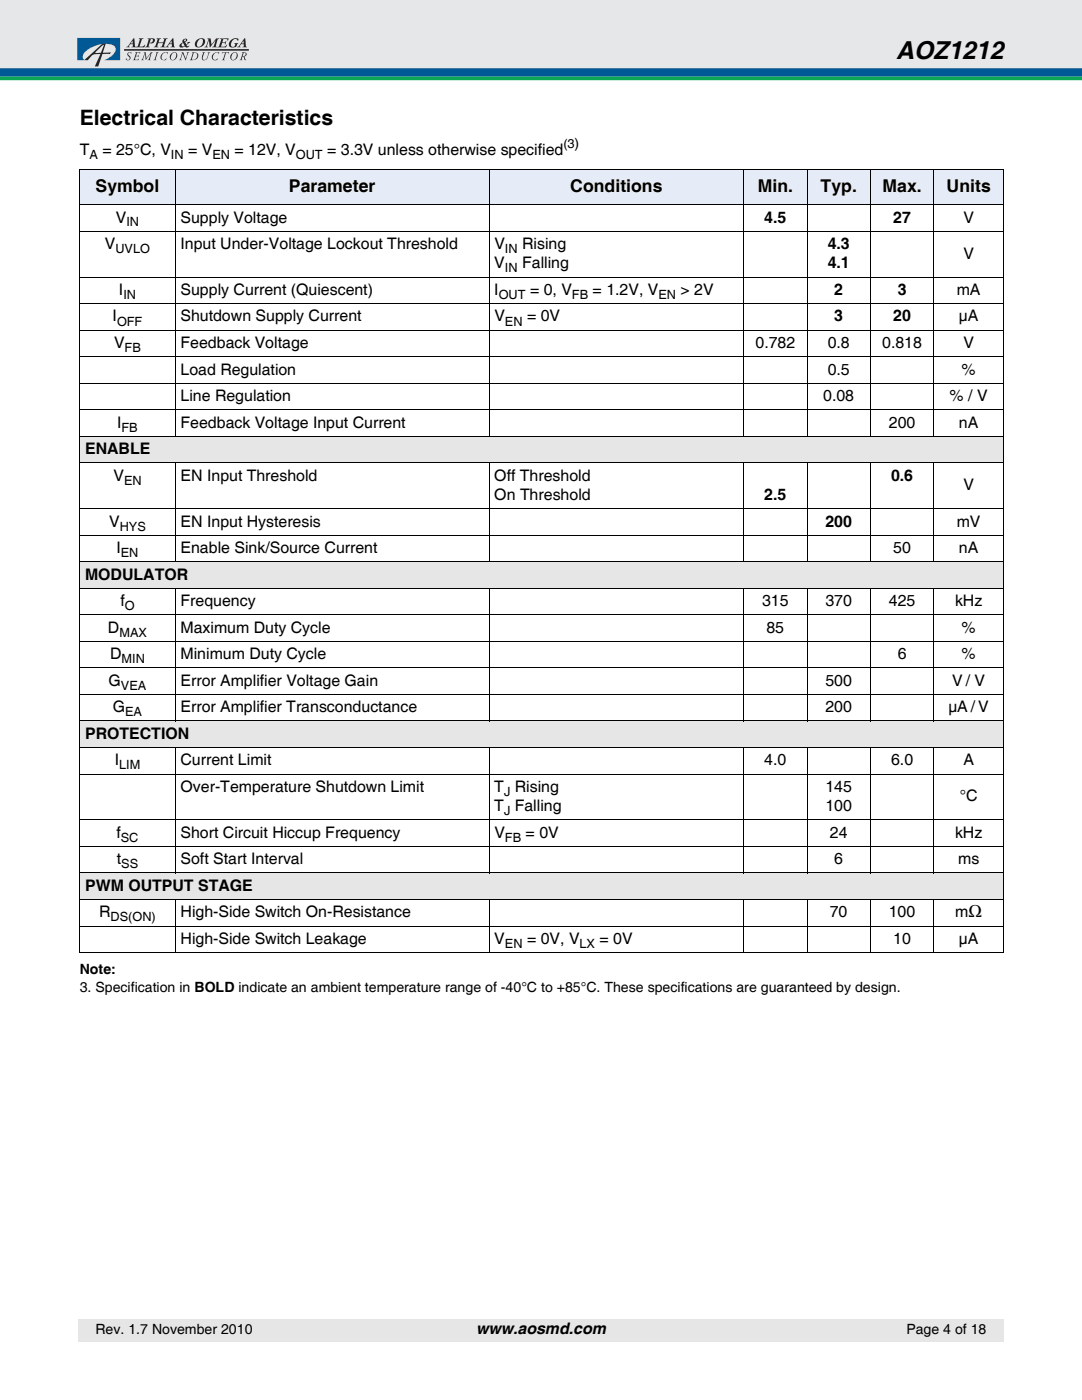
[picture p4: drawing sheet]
<svg xmlns="http://www.w3.org/2000/svg" width="216mm" height="279mm" viewBox="0 0 216 279" stroke-linecap="round" stroke-linejoin="round" font-family="sans-serif">
<path d="M0 14.4h215.9" fill="none" stroke="#005894" stroke-width="1.8" stroke-linecap="butt"/>
<path d="M-.1 -.1h216v13.7h-216z" fill="#e6e7e8"/>
<g fill="#252425">
<path d="M27.7 7.6h.9a1.05 1.05 0 0 0-.5 1l-.3 .7h.7l.5-.4-.2 .5h-1.7l.3-.1a2.09 2.09 0 0 0 .4-1.5z"/>
<path d="M29.5 7.6l1.3 .1a.63 .63 0 0 1-.1 .8 .63 .63 0 0 1-.8 .1l.6-.3-.1-.5h-.3l-.5 1.5h.3v.1l-.9 .1 .1-.2a1.91 1.91 0 0 0 .6-1.5l-.3-.1z"/>
<path d="M31.3 7.7h.9l-.4 .1-.1 .7 .9-.1 .2-.6-.2-.1h.9l-.4 .2-.4 1.4 .2 .1h-.9l.3-.1 .2-.7h-.1h-.8l-.2 .7 .2 .1h-.9l.3-.1 .3-1 .1-.5z"/>
<path d="M41.4 7.7h.6l.2 1.2 .9-1.2h.7l-.4 .2-.4 1.4 .2 .2-.9-.1 .4-.2 .3-1.2-1.1 1.5h-.1l-.1-1.5-.4 1.2 .2 .3h-.7l.4-.4 .3-1 .1-.3z"/>
<path d="M43.9 7.7h1.7l-.1 .4-.2-.3h-.7l-.3 .7h.5l.4-.3-.2 .7-.2-.3h-.5l-.1 .7a1.17 1.17 0 0 0 1.1-.4l-.2 .6h-1.7a1.63 1.63 0 0 0 .7-1.5l.1-.2h-.3z"/>
<path d="M45.9 8.1a1.31 1.31 0 0 1 1.7-.3l-.2 .3a.46 .46 0 0 0-.7-.3 .96 .96 0 0 0-.5 1.5l.2 .1a.49 .49 0 0 0 .6-.6l-.2-.2h.8l-.2 .1a.91 .91 0 0 1-.8 .9 .91 .91 0 0 1-.9-.7z"/>
<path d="M25.6 10.5h.7l-.2 .3-.1-.3-.4 .2v.2l.4 .4 .1 .3-.4 .4h-.3l-.3-.1 .1-.3a.35 .35 0 0 0 .3 .3 .35 .35 0 0 0 .4-.3l-.1-.2a.54 .54 0 0 1-.2-.9z"/>
<path d="M27 10.4h1l-.1 .4-.1-.3h-.5l-.1 .6 .5-.1-.1 .4-.1-.2h-.4l-.1 .4-.1 .2 .2 .1h.4l.2-.2-.1 .3h-1.1l.3-.2 .3-1.2z"/>
<path d="M28.7 10.4h.4l.1 1.2 .9-1.2h.4l-.2 .2-.3 1-.1 .3 .2 .1h-.6a1.41 1.41 0 0 0 .5-1.3l-.9 1.3-.2-1.3-.4 1.2 .2 .1h-.5l.2-.3 .4-1z"/>
<path d="M31.1 10.4l.6 .1-.2 .1-.4 1.1-.1 .2 .2 .1h-.6l.3-.2 .3-1.2z"/>
<path d="M32.3 10.8l.7-.4 .5 .1-.1 .3v-.2a.78 .78 0 0 0-1 .3 .78 .78 0 0 0 .2 1.1l.6-.3-.1 .3h-.6l-.3-.2-.2-.3z"/>
<path d="M36.2 10.4h.4l.5 1.3 .3-1.1-.2-.1h.5a1.11 1.11 0 0 0-.5 1.1l-.2 .4-.6-1.4-.3 1.3 .2 .1h-.6l.3-.2 .3-1v-.3z"/>
<path d="M40.4 10.4l.6 .1-.3 .1-.2 .7 .1 .6a.94 .94 0 0 0 .9-1.1l.1-.3-.2-.1h.5l-.3 .6a1.04 1.04 0 0 1-1.1 1 1.68 1.68 0 0 1 0-1.5z"/>
<path d="M42.4 10.9a1.12 1.12 0 0 1 1.4-.4l-.2 .3v-.2a.79 .79 0 0 0-1 .3 .79 .79 0 0 0 .3 1.1l.6-.4a.63 .63 0 0 1-.9 .4 .63 .63 0 0 1-.3-.8z"/>
<path d="M44.4 10.4h1.3l-.1 .4-.1-.3h-.4l-.4 1.4 .2 .1h-.6l.2-.2 .4-1.2-.4-.1-.2 .2z"/>
<path d="M26.7 7.6h.1l.1 1.4 .2 .5-.9-.1 .3-.2v-.4h-.5l-.3 .5h.2v.1l-.7 .1 .3-.3zM26.4 8.1l-.3 .6h.4z"/>
<path d="M34.4 7.6h.2l.1 1.6 .2 .3-.9-.1 .3-.1v-.5h-.5l-.3 .5 .2 .1-.7 .1 .3-.3zM34.2 8.1l-.3 .6h.4z"/>
<path d="M36.5 7.9a.45 .45 0 0 1 .5-.2 .45 .45 0 0 1 .4 .3l-.5 .4 .3 .5 .3-.3-.1-.2h.6l-.8 .6 .3 .2 .3-.1a.51 .51 0 0 1-.7 .4l-.2-.2-.5 .2h-.4l-.2-.2v-.3l.2-.3 .5-.2-.1-.3zM36.3 8.8v.4h.5l-.3-.6zM36.8 7.9a.18 .18 0 0 0 0 .3 .18 .18 0 0 0 .3-.1l-.1-.2z"/>
<path d="M39.1 8.1a1.11 1.11 0 0 1 1.8 0 1.29 1.29 0 0 1-1.8 1.2l-.2-.3v-.5zM39.8 7.9l-.5 .8a.43 .43 0 0 0 .1 .5 .43 .43 0 0 0 .5 .1l.5-.6a.59 .59 0 0 0-.3-1z"/>
<path d="M48.8 7.6h.1l.2 1.6 .1 .3-.9-.1 .3-.1v-.5h-.5l-.3 .5 .2 .1-.7 .1 .4-.3zM48.6 8.1l-.4 .6h.4z"/>
<path d="M34.1 10.8a.74 .74 0 0 1 1.2-.2 .91 .91 0 0 1-.2 1.1 .91 .91 0 0 1-1 .2l-.2-.4zM34.5 10.6l-.3 .5a.56 .56 0 0 0 .3 .9 1.02 1.02 0 0 0 .6-1.4l-.2-.1z"/>
<path d="M38.3 10.5a.86 .86 0 0 1 .9 .1 .86 .86 0 0 1 .3 .8 1.47 1.47 0 0 1-1.6 .6l.2-.1 .3-1.2zM38.7 10.5l-.4 1.3a.75 .75 0 0 0 .9-.2 .75 .75 0 0 0-.1-1z"/>
<path d="M46.1 10.8a.74 .74 0 0 1 1.2-.2 .92 .92 0 0 1-.1 1.1 .92 .92 0 0 1-1.1 .2l-.1-.4zM46.5 10.6a.91 .91 0 0 0-.1 1.4 .86 .86 0 0 0 .8-.6 .86 .86 0 0 0-.3-.9z"/>
<path d="M48.3 10.5l.5-.1 .3 .2 .1 .2-.1 .3-.3 .2 .3 .7-.3-.1-.3-.6-.3 .5 .2 .2h-.6l.2-.2 .4-1.2zM48.6 10.5l-.2 .6a.38 .38 0 0 0 .5-.1 .38 .38 0 0 0 0-.5z"/>
<path d="M19.3 10.2l1.5-1.3-.7 1.6h-1.1zM16.8 12h.7a2.09 2.09 0 0 1 1.8-1.2h.7l-1.1 2.5h.7l.8-2.5h1.5l.2-.4-1.6 .1 .6-1.8h-.6z"/>
</g>
<path d="M24.8 10h24.8" fill="none" stroke="#252425" stroke-width=".32"/>
<path d="M15.4 7.6h8.6v4.4h-3.2a3.5 3.5 0 0 0 2.3-2.1l-.1-.4a2.36 2.36 0 0 0-2.5-.7l-1.1 .2a5 5 0 0 0-2.8 1.9l-.1 .6 .3 .5h-1.4z" fill="#1e508f"/>
<path d="M0 15.6h215.9" fill="none" stroke="#0aa555" stroke-width=".71" stroke-linecap="butt"/>
<path d="M15.6 263.2h184.6v4.5h-184.6z" fill="#e6e6e6"/>
<g fill="#e6ecf7">
<path d="M15.9 33.8h19.1v7.1h-19.1z"/>
<path d="M35 33.8h62.6v7.1h-62.6z"/>
<path d="M97.6 33.8h50.8v7.1h-50.8z"/>
<path d="M148.4 33.8h12.6v7.1h-12.6z"/>
<path d="M161 33.8h12.7v7.1h-12.7z"/>
<path d="M173.7 33.8h12.6v7.1h-12.6z"/>
<path d="M186.3 33.8h14v7.1h-14z"/>
</g>
<g fill="#e6e6e6">
<path d="M15.9 87.1h184.4v5.3h-184.4z"/>
<path d="M15.9 112.1h184.4v5.3h-184.4z"/>
<path d="M15.9 143.9h184.4v5.3h-184.4z"/>
<path d="M15.9 174.2h184.4v5.3h-184.4z"/>
</g>
<g fill="none" stroke="#000" stroke-width=".2">
<path d="M15.8 33.8h184.5M15.9 33.9v156.1M35 33.7v53.5M97.6 33.7v53.5M148.4 33.7v53.5M161 33.7v53.5M173.7 33.7v53.5M186.3 33.7v53.5M200.3 33.9v156.1M15.8 40.9h184.5M15.8 46.2h184.5M15.8 55.3h184.5"/>
<path d="M15.8 60.6h184.5M15.8 65.9h184.5M15.8 71.2h184.5M15.8 76.5h184.5M15.8 81.8h184.5M15.8 87.1h184.5M15.8 92.4h184.5M35 92.3v19.9M97.6 92.3v19.9M148.4 92.3v19.9M161 92.3v19.9M173.7 92.3v19.9"/>
<path d="M186.3 92.3v19.9M15.8 101.6h184.5M15.8 106.8h184.5M15.8 112.1h184.5M15.8 117.4h184.5M35 117.3v26.7M97.6 117.3v26.7M148.4 117.3v26.7M161 117.3v26.7M173.7 117.3v26.7M186.3 117.3v26.7M15.8 122.7h184.5"/>
<path d="M15.8 128h184.5M15.8 133.3h184.5M15.8 138.6h184.5M15.8 143.9h184.5M15.8 149.2h184.5M15.8 154.5h184.5M35 149.1v25.2M97.6 149.1v25.2M148.4 149.1v25.2M161 149.1v25.2M173.7 149.1v25.2M186.3 149.1v25.2"/>
<path d="M15.8 163.6h184.5M15.8 168.9h184.5M15.8 174.2h184.5M15.8 179.5h184.5M35 179.4v10.8M97.6 179.4v10.8M148.4 179.4v10.8M161 179.4v10.8M173.7 179.4v10.8M186.3 179.4v10.8M15.8 184.8h184.5M15.8 190.1h184.5"/>
</g>
<text font-size="4.9" x="178.8" y="11.7">AOZ1212</text>
<text font-size="4.2" x="15.9" y="25">Electrical Characteristics</text>
<g font-size="3.5">
<text x="19.1" y="38.3">Symbol</text>
<text x="57.7" y="38.3">Parameter</text>
<text x="113.8" y="38.3">Conditions</text>
<text x="151.2" y="38.3">Min.</text>
<text x="163.7" y="38.3">Typ.</text>
<text x="176.1" y="38.3">Max.</text>
<text x="188.9" y="38.3">Units</text>
</g>
<g font-size="3.2">
<text x="15.9" y="30.9">T</text>
<text x="20.4" y="30.9">= 25°C, V</text>
<text x="37.5" y="30.9">= V</text>
<text x="46.8" y="30.9">= 12V, V</text>
<text x="65.3" y="30.9">= 3.3V unless otherwise specified</text>
<text x="23.1" y="44.4">V</text>
<text x="36" y="44.4">Supply Voltage</text>
<text x="152.5" y="44.4">4.5</text>
<text x="178.2" y="44.4">27</text>
<text x="192.2" y="44.4">V</text>
<text x="20.9" y="49.7">V</text>
<text x="36" y="49.7">Input Under-Voltage Lockout Threshold</text>
<text x="98.6" y="53.6">V</text>
<text x="98.6" y="49.7">V</text>
<text x="104.2" y="49.7">Rising</text>
<text x="104.2" y="53.6">Falling</text>
<text x="165.2" y="49.7">4.3</text>
<text x="165.2" y="53.6">4.1</text>
<text x="192.2" y="51.6">V</text>
<text x="23.7" y="58.9">I</text>
<text x="36" y="58.9">Supply Current (Quiescent)</text>
<text x="98.6" y="58.9">I</text>
<text x="105.8" y="58.9">= 0, V</text>
<text x="118.3" y="58.9">= 1.2V, V</text>
<text x="135.8" y="58.9">&gt; 2V</text>
<text x="166.5" y="58.9">2</text>
<text x="179.1" y="58.9">3</text>
<text x="190.9" y="58.9">mA</text>
<text x="22.5" y="64.2">I</text>
<text x="36" y="64.2">Shutdown Supply Current</text>
<text x="98.6" y="64.2">V</text>
<text x="105.2" y="64.2">= 0V</text>
<text x="166.5" y="64.2">3</text>
<text x="178.2" y="64.2">20</text>
<text x="191.3" y="64.2">µA</text>
<text x="22.8" y="69.4">V</text>
<text x="36" y="69.4">Feedback Voltage</text>
<text x="150.8" y="69.4">0.782</text>
<text x="165.2" y="69.4">0.8</text>
<text x="176" y="69.4">0.818</text>
<text x="192.2" y="69.4">V</text>
<text x="36" y="74.7">Load Regulation</text>
<text x="165.2" y="74.7">0.5</text>
<text x="191.9" y="74.7">%</text>
<text x="36" y="80">Line Regulation</text>
<text x="164.3" y="80">0.08</text>
<text x="189.5" y="80">% / V</text>
<text x="23.4" y="85.3">I</text>
<text x="36" y="85.3">Feedback Voltage Input Current</text>
<text x="177.4" y="85.3">200</text>
<text x="191.3" y="85.3">nA</text>
<text x="17" y="90.6">ENABLE</text>
<text x="22.6" y="95.9">V</text>
<text x="36" y="95.9">EN Input Threshold</text>
<text x="98.6" y="95.9">Off Threshold</text>
<text x="177.8" y="95.9">0.6</text>
<text x="98.6" y="99.8">On Threshold</text>
<text x="152.5" y="99.8">2.5</text>
<text x="192.2" y="97.9">V</text>
<text x="21.8" y="105.1">V</text>
<text x="36" y="105.1">EN Input Hysteresis</text>
<text x="164.7" y="105.1">200</text>
<text x="190.9" y="105.1">mV</text>
<text x="23.2" y="110.4">I</text>
<text x="36" y="110.4">Enable Sink/Source Current</text>
<text x="178.2" y="110.4">50</text>
<text x="191.3" y="110.4">nA</text>
<text x="17" y="115.7">MODULATOR</text>
<text x="24" y="121">f</text>
<text x="36" y="121">Frequency</text>
<text x="152.1" y="121">315</text>
<text x="164.7" y="121">370</text>
<text x="177.4" y="121">425</text>
<text x="190.6" y="121">kHz</text>
<text x="21.5" y="126.3">D</text>
<text x="22" y="131.6">D</text>
<text x="36" y="126.3">Maximum Duty Cycle</text>
<text x="36" y="131.6">Minimum Duty Cycle</text>
<text x="152.9" y="126.3">85</text>
<text x="179.1" y="131.6">6</text>
<text x="191.9" y="126.3">%</text>
<text x="191.9" y="131.6">%</text>
<text x="21.7" y="136.8">G</text>
<text x="36" y="136.8">Error Amplifier Voltage Gain</text>
<text x="164.7" y="136.8">500</text>
<text x="190" y="136.8">V / V</text>
<text x="22.5" y="142.1">G</text>
<text x="36" y="142.1">Error Amplifier Transconductance</text>
<text x="164.7" y="142.1">200</text>
<text x="189.3" y="142.1">µA /V</text>
<text x="17" y="147.4">PROTECTION</text>
<text x="22.9" y="152.7">I</text>
<text x="36" y="152.7">Current Limit</text>
<text x="152.5" y="152.7">4.0</text>
<text x="177.8" y="152.7">6.0</text>
<text x="192.2" y="152.7">A</text>
<text x="36" y="158">Over-Temperature Shutdown Limit</text>
<text x="98.6" y="158">T Rising</text>
<text x="98.6" y="161.9">T Falling</text>
<text x="164.7" y="158">145</text>
<text x="164.7" y="161.9">100</text>
<text x="191.5" y="159.9">°C</text>
<text x="23.2" y="167.2">f</text>
<text x="36" y="167.2">Short Circuit Hiccup Frequency</text>
<text x="98.6" y="167.2">V</text>
<text x="104.9" y="167.2">= 0V</text>
<text x="165.6" y="167.2">24</text>
<text x="190.6" y="167.2">kHz</text>
<text x="23.3" y="172.5">t</text>
<text x="36" y="172.5">Soft Start Interval</text>
<text x="166.5" y="172.5">6</text>
<text x="191.2" y="172.5">ms</text>
<text x="17" y="177.8">PWM OUTPUT STAGE</text>
<text x="19.8" y="183.1">R</text>
<text x="36" y="183">High-Side Switch On-Resistance</text>
<text x="165.6" y="183">70</text>
<text x="177.3" y="183">100</text>
<text x="190.6" y="183">mΩ</text>
<text x="36" y="188.3">High-Side Switch Leakage</text>
<text x="98.6" y="188.3">V</text>
<text x="105.2" y="188.3">= 0V, V</text>
<text x="119.6" y="188.3">= 0V</text>
<text x="178.2" y="188.3">10</text>
<text x="191.3" y="188.3">µA</text>
<text x="95" y="266.2">www.aosmd.com</text>
</g>
<g font-size="2.8">
<text x="15.9" y="194.5">Note:</text>
<text x="15.9" y="198">3. Specification in BOLD indicate an ambient temperature range of -40°C to +85°C. These specifications are guaranteed by design.</text>
<text x="19" y="266.2">Rev. 1.7 November 2010</text>
<text x="180.8" y="266.2">Page 4 of 18</text>
</g>
<g font-size="2.5">
<text x="112.4" y="29.6">(3)</text>
<text x="17.8" y="31.7">A</text>
<text x="34.1" y="31.7">IN</text>
<text x="42.4" y="31.7">EN</text>
<text x="59" y="31.7">OUT</text>
<text x="25.2" y="45.2">IN</text>
<text x="23.1" y="50.5">UVLO</text>
<text x="100.8" y="50.5">IN</text>
<text x="24.6" y="59.7">IN</text>
<text x="99.5" y="59.7">OUT</text>
<text x="100.8" y="54.4">IN</text>
<text x="114.1" y="59.7">FB</text>
<text x="131.4" y="59.7">EN</text>
<text x="23.3" y="65">OFF</text>
<text x="100.8" y="65">EN</text>
<text x="24.9" y="70.3">FB</text>
<text x="24.3" y="86.1">FB</text>
<text x="24.7" y="96.7">EN</text>
<text x="23.9" y="105.9">HYS</text>
<text x="24.1" y="111.2">EN</text>
<text x="24.9" y="121.8">O</text>
<text x="23.8" y="127">MAX</text>
<text x="24.1" y="137.6">VEA</text>
<text x="24.3" y="132.3">MIN</text>
<text x="25" y="142.9">EA</text>
<text x="23.8" y="153.5">LIM</text>
<text x="100.6" y="158.8">J</text>
<text x="24.1" y="168">SC</text>
<text x="100.6" y="162.7">J</text>
<text x="100.8" y="168">FB</text>
<text x="24.2" y="173.2">SS</text>
<text x="22.1" y="183.8">DS(ON)</text>
<text x="100.8" y="189.1">EN</text>
<text x="115.7" y="189.1">LX</text>
</g>
</svg>
